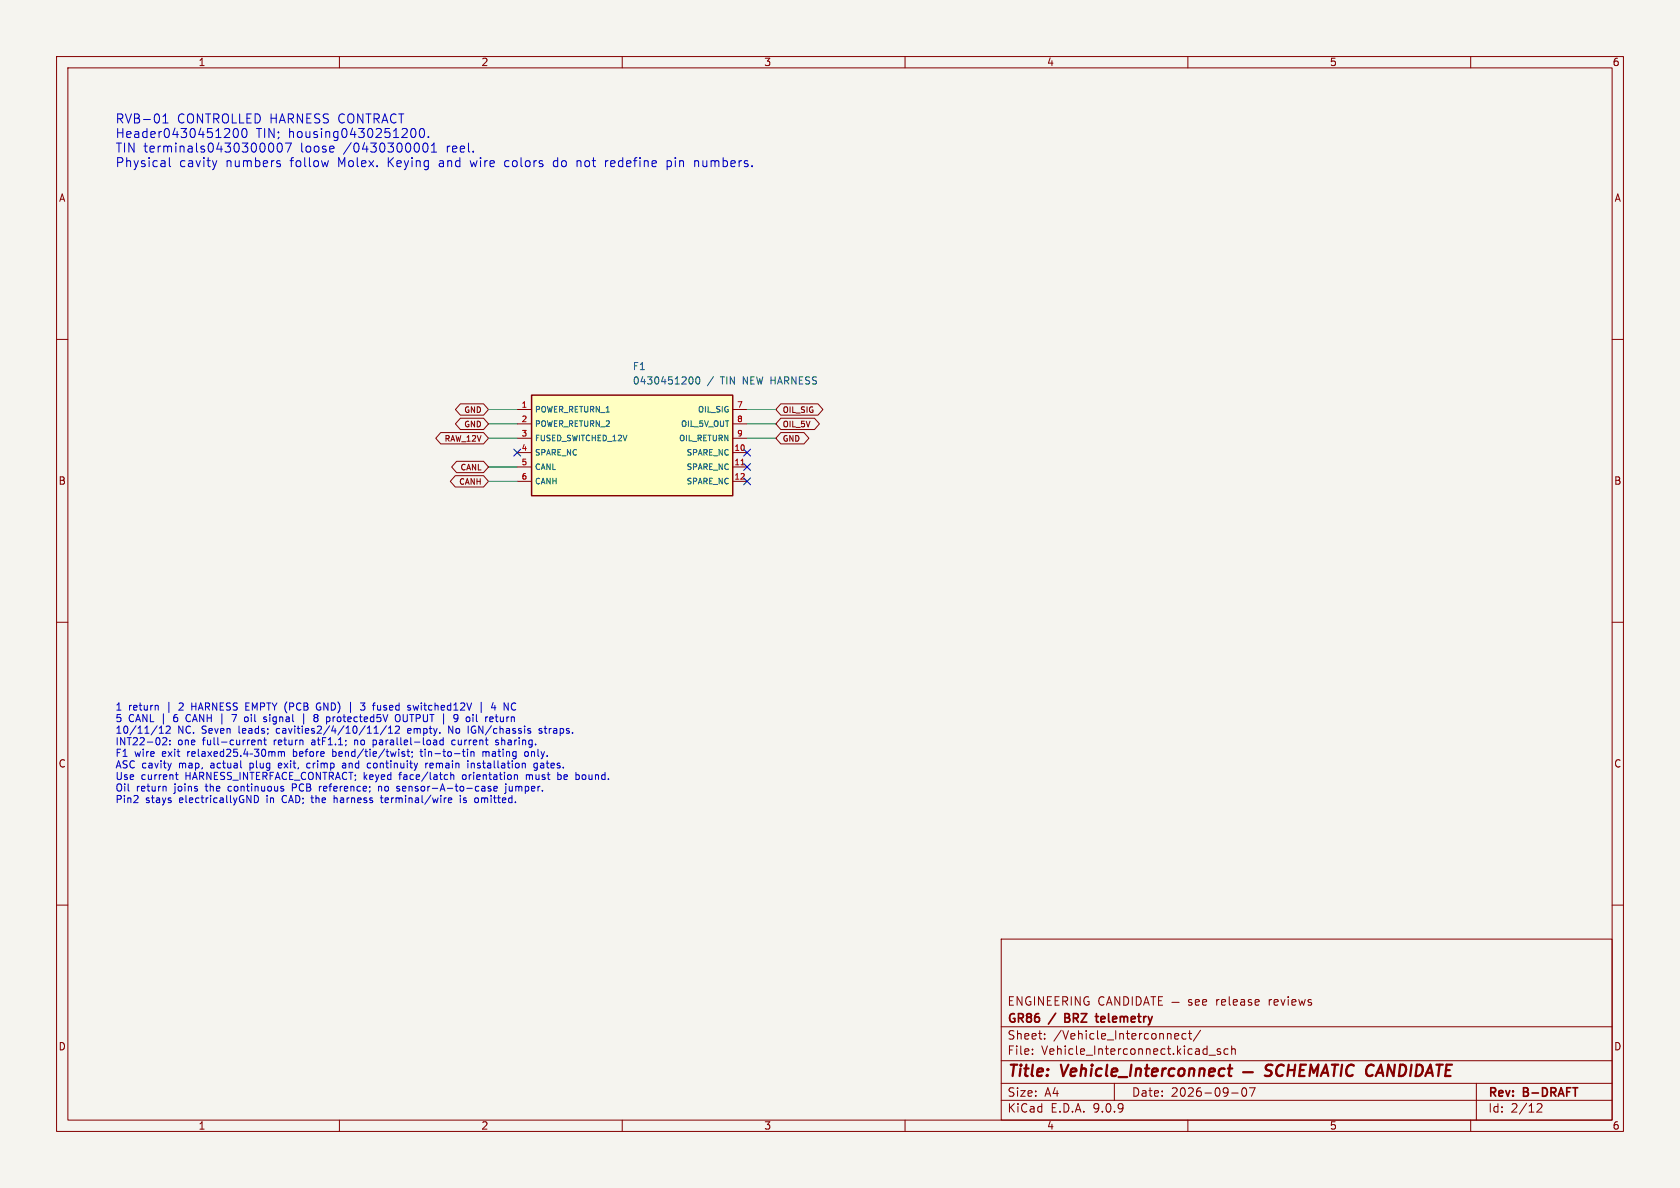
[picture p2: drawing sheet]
<svg xmlns="http://www.w3.org/2000/svg" width="297mm" height="210mm" viewBox="0 0 297 210" stroke-linecap="round" stroke-linejoin="round" font-family="sans-serif">
<path d="M0 0h297v210h-297z" fill="#f5f4ef" stroke="#f5f4ef" stroke-width=".18"/>
<g fill="none" stroke="#840000" stroke-width=".18">
<path d="M10 10h277v190h-277zM12 12h273v186h-273zM60 10v2M110 10v2M160 10v2M210 10v2M260 10v2M10 60h2M285 60h2M10 110h2M285 110h2M10 160h2"/>
<path d="M177 166h108v32h-108zM178.5 176.9h.5M179.2 176.2h-.7v1.5h.7M180.7 176.2v1.5l-.9-1.5v1.5M182.2 176.3a.74 .74 0 0 0-.9 .5 .74 .74 0 0 0 .5 .9l.4-.1v-.5h-.2M182.9 176.2v1.5M184.5 176.2v1.5l-.9-1.5v1.5M185.2 176.9h.5M185.9 176.2h-.7v1.5h.7M186.5 176.9h.5M187.2 176.2h-.7v1.5h.7M187.9 177l.7-.1 .1-.2v-.4l-.2-.1h-.6v1.5"/>
<path d="M188.2 177l.5 .7M189.4 176.2v1.5M191 176.2v1.5l-.9-1.5v1.5M192.5 176.3a.74 .74 0 0 0-.9 .5 .74 .74 0 0 0 .5 .9l.4-.1v-.5h-.3M195.2 176.3a.6 .6 0 0 0-.8 0 .6 .6 0 0 0-.2 .8 .56 .56 0 0 0 .3 .5 .56 .56 0 0 0 .7 0M195.6 177.7l.5-1.5 .5 1.5M195.7 177.3h.8M198 176.2v1.5l-.9-1.5v1.5M198.7 176.2a.76 .76 0 0 1 .8 .7 .76 .76 0 0 1-.8 .8zM200.2 176.2v1.5M200.9 176.2a.76 .76 0 0 1 .9 .7 .76 .76 0 0 1-.9 .8zM202.2 177.7l.5-1.5 .5 1.5"/>
<path d="M202.3 177.3h.7M203.5 176.2h.8M203.9 176.2v1.5M204.8 176.9h.5M205.5 176.2h-.7v1.5h.7M207.2 177.2h1.3M210.7 176.8l-.4-.1-.2 .2 .1 .2 .5 .2v.3h-.6M211.3 177.2l.7-.1v-.3l-.5-.1-.2 .2 .1 .7h.6M212.6 177.2l.7-.1-.1-.3-.4-.1-.2 .2 .1 .7h.5M285 160h2M60 198v2M110 198v2"/>
<path d="M160 198v2M177 194.5h108M177 191.5h108M177 187.5h108M177 181.5h108M182.5 186.3v.1M182.5 185.5v.1M184.7 183.6v.1M184.7 182.8v.1M197 191.5v3M207.7 183.2l.7-.1-.1-.3-.4-.1-.2 .2v.7h.6M209.7 182.8l-.5-.1-.2 .3v.4l.1 .2h.6"/>
<path d="M210 198v2M210.1 182.7h.6M210.3 182.2v1.3l.4 .2M212.2 182.1l-1.2 2M213.7 186.5h1.2M215.7 185.5l-.3-.1-.2 .2v.2l.5 .2v.3h-.5M217.1 185.5l-.4-.1-.3 .3v.4l.1 .2h.6M217.7 185.5l.3-.1 .3 .1 .1 .9M217.7 184.9v1.5M217.7 193.2h1.2M219.7 192.4l.2-.1a.81 .81 0 0 1 .6 .6 .81 .81 0 0 1-.3 .8l-.2 .1a.81 .81 0 0 1-.3-1.4zM220.9 192.3h1l-.7 1.5"/>
<path d="M260 198v2M261 191.5v6.5M271.7 195.2l.6-.1 .2 .1 .1 .3-.9 1.1h.9"/>
</g>
<g fill="none" stroke="#840000" stroke-width=".4">
<path d="M217.1 188.9h.7M217.5 188.2l-.3 1.7 .1 .2 .4 .1M219.8 189.5h1.7M225 188.3a.85 .85 0 0 0-1.1 .1 .45 .45 0 0 0 .2 .8l.4 .1a.49 .49 0 0 1 .3 .5 .49 .49 0 0 1-.5 .4l-.7-.1M227 188.4a.88 .88 0 0 0-1.1 0 .88 .88 0 0 0-.3 1 .69 .69 0 0 0 .3 .7 .69 .69 0 0 0 .9-.1M227.7 189.2h1.2M227.8 188.2l-.2 2M229 188.2l-.3 2M229.8 189.2h.7M230.9 188.2h-1l-.2 2h.9M231.5 190.2l.2-2 .5 1.4 .9-1.4-.3 2M233.5 190.2l.9-2 .4 2"/>
<path d="M233.8 189.6h.9M235.5 188.2h1.1M236 188.2l-.2 2M237.3 188.2l-.3 2M239.3 188.4a.88 .88 0 0 0-1 0 .88 .88 0 0 0-.3 1 .69 .69 0 0 0 .3 .7 .69 .69 0 0 0 .8-.1M242.9 188.4a.88 .88 0 0 0-1.1 0 .88 .88 0 0 0-.3 1 .69 .69 0 0 0 .3 .7 .69 .69 0 0 0 .9-.1M243.2 190.2l.9-2 .4 2M243.5 189.6h.9M246.6 188.2l-.3 2-.8-2-.3 2M247.6 188.2h.4a1.08 1.08 0 0 1 .6 1.1 1.08 1.08 0 0 1-.8 .9h-.5zM249.6 188.2l-.3 2M250.5 188.2h.5a1.08 1.08 0 0 1 .5 1.1 1.08 1.08 0 0 1-.8 .9h-.4z"/>
<path d="M252 190.2l.9-2 .4 2M252.2 189.6h1M253.9 188.2h1.2M254.5 188.2l-.2 2M255.6 189.2h.7M256.7 188.2h-1l-.2 2h.9"/>
</g>
<path d="M188.3 179.9h.5M188.8 179.2h-.5v1.5h.5M193.6 179.7h.6M193.8 180.5l.4 .2" fill="none" stroke="#840000" stroke-width=".3"/>
<path d="M94 69.9h35.5v17.7h-35.5z" fill="#ffffc2"/>
<path d="M94 69.9h35.5v17.7h-35.5z" fill="none" stroke="#840000" stroke-width=".25"/>
<g fill="none" stroke="#840000" stroke-width=".18">
<path d="M77.9 76.5h7.6l.9 1-.9 1h-7.6l-.9-1zM81.4 71.4h4.1l.9 1-.9 1h-4.1l-.9-1zM81.4 73.9h4.1l.9 1-.9 1h-4.1l-.9-1zM91.4 72.4h2.6M91.4 74.9h2.6M91.4 77.5h2.6M129.5 72.4h2.6M129.5 74.9h2.6M129.5 77.5h2.6M138 76.5h4.1l.9 1-.9 1h-4.1l-.8-1zM138 73.9h6l.9 1-.9 1h-6l-.8-1zM138 71.4h6.6l.9 1-.9 1h-6.6l-.8-1z"/>
<path d="M80.5 84.1h5l.9 1-.9 1h-5l-.9-1zM80.7 81.5h4.8l.9 1.1-.9 1h-4.8l-.9-1zM91.4 80h2.6M91.4 82.6h2.6M91.4 85.1h2.6M129.5 80h2.6M129.5 82.6h2.6M129.5 85.1h2.6"/>
</g>
<path d="M131 82.2h.6" fill="none" stroke="#a90000" stroke-width=".18"/>
<path d="M122.1 66.6a.68 .68 0 0 1 .4 .7 .68 .68 0 0 1-.4 .6M123.2 66.7l.1-.1a.68 .68 0 0 1 .4 .7 .68 .68 0 0 1-.4 .6 .84 .84 0 0 1-.1-1.2z" fill="none" stroke="#006464" stroke-width=".18"/>
<path d="M86.4 77.5h5M86.4 74.9h5M86.4 72.4h5M132.1 77.5h5.1M132.1 74.9h5.1M132.1 72.4h5.1M86.4 82.6h5M86.4 85.1h5" fill="none" stroke="#009600" stroke-width=".18"/>
<path d="M90.8 79.4l1.2 1.2M92 79.4l-1.2 1.2M131.5 79.4l1.2 1.2M132.7 79.4l-1.2 1.2M131.5 81.9l1.2 1.3M131.5 84.5l1.2 1.2M132.7 81.9l-1.2 1.3M132.7 84.5l-1.2 1.2" fill="none" stroke="#000084" stroke-width=".18"/>
<g fill="none" stroke="#0000c2" stroke-width=".18">
<path d="M28.8 21.7h.9M28.8 20.6l.5-.5v1.6M29.9 27.9v1.3l.3 .3M38.3 28.4l-.4 1.1M41.4 22.9l-.2 .8 .2 .5 .2 .1 .3-.1 .2-.2v-.7l-.1-.4M42.9 22.9l-.2 .8 .2 .5 .2 .1 .3-.1 .2-.2 .1-.7-.2-.4M47.5 25.6v.3M48.3 25.6l.1 .7-.2 .5h-.5l-.2-.5M49.1 25.6l-.1 .7 .1 .4 .3 .2 .3-.1 .1-.2v-1M49.1 28.9l.4 .1 .1 .2-.2 .3h-.3M49.1 28.4l.4 .1M51.5 25.3l-.7 1.6"/>
<path d="M58.1 28.4l-.3 1.1M73 22.7a.86 .86 0 0 1 .4 1.5l-.4 .1-.3-.3-.1-.7 .2-.4M74.4 22.8l.1-.1a.86 .86 0 0 1 .4 1.5l-.4 .1a1.06 1.06 0 0 1-.1-1.5zM74.9 25.4l.2-.1a.86 .86 0 0 1 .4 1.4l-.4 .2-.3-.3-.1-.7zM75.7 24.2v.1M76.3 26.9h.9M76.3 25.7l.4-.4v1.6M89.3 28.6v.7M98 28.5l-.2 .2v.5l.2 .2M102 28.4v1.1M102.5 28.4l-.5 .2M107 28.4v1.1"/>
<path d="M107.5 28.4l-.3 .1-.2 .2M117.9 29.4h.7M117.9 28.5h.7M117.9 28.4v1.6M122.8 28.6l.5-.2 .2 .2M122.8 28.4v1.1M27.8 124.7l.2 .2v.6M27.8 128.3l-1.1 1.6M28.2 129.6h.7M28.5 128.4v1.2M28.8 130.5l.4-.1 .3 .4-.8 .9h.8M29.2 139l.2 .2v.6"/>
<path d="M29.4 128.4h.5l.2 .3-.8 .9h.8M30 131.5v.2M30 130.9v.1M30.3 134.9l-.3 .9M31 137h.5M31.2 136.5v1.1l.3 .2M33.2 132.9v.8M33.5 132.9l-.3 .2M33.9 133.3l.6-.1v-.3h-.4l-.2 .1 .1 .7h.5M35.1 132.4v1.1l.1 .2M35.7 132.9h.5l.1 .8M36.3 133.2h-.5l-.1 .2 .1 .3h.5"/>
<path d="M36.7 132.9l.7 .8M37.4 132.9l-.7 .8M37.8 133.3l.6-.1v-.3h-.4l-.2 .1 .1 .7h.5M39.5 132.9h-.3l-.3 .2 .1 .6h.5M39.5 132.4v1.3M40.8 132.7l-.1 .3-.7 .7h.8M41.3 132.4v.6l.2-.1 .4 .1 .1 .5-.2 .2-.5-.1M41.8 126.3l-.5 1.3M42.6 133.6v.1M42.6 135.7l.1 .1M43.4 132.4l-.3 .9h.8M43.7 132.9v.8"/>
<path d="M43.8 127.5l-.3 .1M44.2 133.3h.5M45 132.4h.8l-.5 .5 .4 .1v.6l-.2 .1-.5-.1M45 131.6l-.3 .1M45 130.9l.1 .2-.6 .1M45.6 130.8v.9M45.7 130.9h-.1M46.1 130.9l.1 .8M46.4 132.5l.1-.1a.68 .68 0 0 1 .5 .7 .68 .68 0 0 1-.5 .6 .84 .84 0 0 1-.1-1.2zM46.6 126.9l.1 .2 .5 .2-.2 .3-.4-.1M46.8 130.4v1.1l.3 .2M47.5 133l.4-.1 .2 .1"/>
<path d="M47.5 132.9v.8M48.1 133l.1-.1h.3l.1 .8M48.1 133v.7M49.2 133l.4-.1 .2 .1M49.2 132.9v.8M49.4 134.9l-.2 .2v.5l.2 .2M49.8 133l.1-.1h.3l.1 .8M49.8 133v.7M49.8 135.2l-.6 .1M49.8 139.4l.3 .1 .1 .2-.2 .1h-.2M51.7 138.6v1.2M51.7 139.2h.5"/>
<path d="M53.7 126.2v1.8M54.7 134.9l-.4 .1-.1 .2 .1 .4 .4 .2M55.7 126.3h.3l.2 .2-.2 .4M55.7 126.9h.3M55.9 125l.3 .5h.4M56 126.9l.2 .2v.2l-.2 .3-.4-.1-.1-.4 .1-.2M56.5 125h.2M56.5 139.1v.1M56.5 124.3h-.3l-.3 .5M58.8 132.4v1.3M58.8 133.7h.1M58.9 126.7v.9"/>
<path d="M58.9 126.9v.1M61.1 135.2l-.4 .1-.2 .2 .2 .3 .4-.1M62.7 130.8v.9M62.9 130.8l-.2 .1M63.7 124.3h.8l-.4 .4 .3 .2v.5l-.1 .1-.6-.1M64.9 129.6h.8M65.1 135.7h.4M66 131.6l.3 .1M66 130.8v1.3M66.1 129.6h.8M66.3 130.8l-.3 .1M66.5 128.4v1.2"/>
<path d="M66.8 125.5h.3M66.9 139v.8M68.3 128.3l-1.1 1.6M68.7 129.6h.7M69 128.4v1.2M69.9 128.5l.5-.1 .2 .3-.8 .9h.8M69.9 126.5a.85 .85 0 0 0 .3 1.1 .43 .43 0 0 0 .5-.4v-.7M70.3 139l.3 .1M70.3 139.4l.3 .1 .1 .2-.2 .1h-.2M71 133l.1 .2 .5 .3-.2 .2h-.4M71.3 126.3v1l.2 .3M72.1 129v.4l.1 .2"/>
<path d="M72.1 132.4v1.1l.3 .2M72.4 125.1l.2 .2-.2 .2M72.4 124.7h.2M72.7 129.1l-.6 .1M72.9 133.7l-.1 .2M73 124.7l.3 .8 .2-.6M74.4 132.4v1.1l.3 .2M75.3 134.9v.9M75.6 134.9l-.3 .3M76.4 134.9h-.2l-.2 .2 .1 .6 .3 .1M76.6 135.2l-.6 .1M77.2 131.6l-.4 .1"/>
<path d="M77.2 131v.7M77.2 131.1l-.4 .1M77.8 130.9v.6l.2 .2 .4-.1M78.4 130.4v1.3M79.3 129.6v-1.2l.7 1.2M79.7 137.1l.2-.1h.3v.8M79.7 136.5v1.3M80.5 130.9l-.4-.1-.2 .3 .1 .5h.5M81.7 132.9h.5M81.9 137l-.2 .2 .2 .5M82.1 133.7h.1M82.6 132.9v.8"/>
<path d="M82.7 134.5v.1M82.7 134.9v.9M83.3 133l.1-.1h.3l.1 .8M83.3 132.9v.8M83.3 134.9v.9M83.3 135l.4-.1 .2 .2M83.4 128.7v.6M84.2 127.4l.2 .2M85.1 124.1v1.9M85.3 139h.3l.1 .2v.6M85.4 133l.3-.1 .2 .1M85.4 132.9v.8"/>
<path d="M85.7 139.8h-.4M85.7 139.3l-.4 .1M86.8 139.1l-.3-.1-.2 .2v.2l.5 .1v.3h-.5M87.3 139.4l.6-.1v-.2l-.4-.1-.2 .2 .1 .6h.5M87.5 126.7h.5M87.7 126.3v1.1l.3 .2M88.1 130.9l-.3-.1-.2 .2 .1 .2 .4 .1v.3h-.5M89.4 139v1.1l-.2 .2M90 139v.7l.2 .1M90.6 124.3h.3l.3 .1M91.1 137l.4 .1v.7M91.2 125.4l-.3 .1h-.3"/>
<path d="M92.8 133l-.1 .5 .3 .2h.3l.1-.2v-.5M93.1 137v.8M93.4 137l-.3 .1M94.4 135v.6l.2 .2 .4-.1M95 134.9v1l-.3 .3-.3-.1M95.8 128.8h-.3l-.2 .2v.1l.5 .2v.3h-.5M96 135.3h-.3l-.2 .2 .1 .2 .4 .1M98.6 136.5v1.3M99.2 137.7l-.2 .1-.4-.1M101.9 137h.4l.1 .2v.5l-.5 .1M23.6 141.9h.8M24.4 140.9v.3"/>
<path d="M45 140.6v1.3a.66 .66 0 0 0 .7-.3 .66 .66 0 0 0-.1-.8M59.1 140.6v1.3M59.1 141.1v.1M67.2 141h.5M67.4 140.6v1.1l.3 .2M79.3 141.5l.6-.2-.1-.2-.4-.1-.1 .2v.6h.5M81.4 141v.9M81.9 141.8l.4 .1M82.1 141l-.2 .2 .2 .3M84.3 141l.3 .3v.3l-.3 .3"/>
</g>
<g font-size="2.8" fill="#840000">
<text x="178" y="190.9">Title:</text>
<text x="187.7" y="190.9">Vehicle_Interconnect</text>
</g>
<g font-size="2.2" fill="#0000c2">
<text x="20.3" y="22.1">RVB-01</text>
<text x="31.3" y="22.1">CONTROLLED HARNESS CONTRACT</text>
<text x="20.3" y="24.7">Header0430451200</text>
<text x="20.3" y="27.3">TIN terminals0430300007</text>
<text x="20.3" y="29.9">Physical</text>
<text x="31.7" y="29.9">cavity</text>
<text x="39.9" y="29.9">numbers</text>
<text x="45.2" y="24.7">TIN;</text>
<text x="51" y="24.7">housing0430251200.</text>
<text x="51.4" y="29.9">follow</text>
<text x="53.1" y="27.3">loose</text>
<text x="60" y="29.9">Molex.</text>
<text x="60.9" y="27.3">/0430300001</text>
<text x="68.9" y="29.9">Keying</text>
<text x="78.1" y="29.9">and</text>
<text x="79.2" y="27.3">reel.</text>
<text x="83.8" y="29.9">wire</text>
<text x="89.9" y="29.9">colors</text>
<text x="98.7" y="29.9">do</text>
<text x="102.9" y="29.9">not</text>
<text x="108.1" y="29.9">redefine</text>
<text x="119.1" y="29.9">pin</text>
<text x="124.1" y="29.9">numbers.</text>
</g>
<g font-size="2.1" fill="#840000">
<text x="215.3" y="178">release</text>
<text x="224.7" y="178">reviews</text>
<text x="178" y="184">Sheet:</text>
<text x="178" y="181.2">GR86</text>
<text x="185.6" y="181.2">/</text>
<text x="186.2" y="184">/Vehicle_Interconnect/</text>
<text x="188.9" y="181.2">BRZ</text>
<text x="195.1" y="181.2">telemetry</text>
<text x="178" y="186.7">File:</text>
<text x="184.1" y="186.7">Vehicle_Interconnect.kicad_sch</text>
<text x="178" y="196.9">KiCad</text>
<text x="178" y="194.1">Size:</text>
<text x="184.7" y="194.1">A4</text>
<text x="185.7" y="196.9">E.D.A.</text>
<text x="193.3" y="196.9">9.0.9</text>
<text x="200" y="194.1">Date:</text>
<text x="207" y="194.1">2026-09-07</text>
<text x="263" y="194.3">Rev:</text>
<text x="263" y="196.9">Id:</text>
<text x="267.1" y="196.9">2/12</text>
<text x="269.4" y="194.3">B-DRAFT</text>
</g>
<g font-size="1.8" fill="#840000">
<text x="35" y="11.9">1</text>
<text x="85" y="11.9">2</text>
<text x="135" y="11.9">3</text>
<text x="185" y="11.9">4</text>
<text x="235" y="11.9">5</text>
<text x="285" y="11.9">6</text>
<text x="10.3" y="35.9">A</text>
<text x="285.3" y="35.9">A</text>
<text x="10.3" y="85.9">B</text>
<text x="285.3" y="85.9">B</text>
<text x="10.3" y="135.9">C</text>
<text x="285.3" y="135.9">C</text>
<text x="10.3" y="185.9">D</text>
<text x="285.3" y="185.9">D</text>
<text x="35" y="199.9">1</text>
<text x="85" y="199.9">2</text>
<text x="135" y="199.9">3</text>
<text x="185" y="199.9">4</text>
<text x="235" y="199.9">5</text>
<text x="285" y="199.9">6</text>
</g>
<g font-size="1.8" fill="#006464">
<text x="111.8" y="65.6">F1</text>
<text x="111.8" y="68.2">0430451200</text>
<text x="125" y="68.2">/</text>
<text x="127.5" y="68.2">TIN NEW HARNESS</text>
</g>
<g font-size="1.8" fill="#0000c2">
<text x="20.3" y="125.9">1</text>
<text x="22.7" y="125.9">return</text>
<text x="29.6" y="125.9">|</text>
<text x="31.9" y="125.9">2</text>
<text x="34.3" y="125.9">HARNESS EMPTY (PCB</text>
<text x="57" y="125.9">GND)</text>
<text x="65.3" y="125.9">3</text>
<text x="67.6" y="125.9">fused</text>
<text x="74" y="125.9">switched12V</text>
<text x="86.8" y="125.9">|</text>
<text x="89.2" y="125.9">4</text>
<text x="20.3" y="128">5</text>
<text x="20.3" y="130">10/11/12</text>
<text x="22.7" y="128">CANL |</text>
<text x="31" y="128">6</text>
<text x="31.4" y="130">NC.</text>
<text x="33.3" y="128">CANH |</text>
<text x="35.8" y="130">Seven</text>
<text x="41.9" y="128">7</text>
<text x="42.5" y="130">leads;</text>
<text x="44.3" y="128">oil</text>
<text x="47.9" y="128">signal</text>
<text x="49.3" y="130">cavities2/4/10/11/12</text>
<text x="57.2" y="128">8</text>
<text x="59.6" y="128">protected5V</text>
<text x="72" y="128">OUTPUT |</text>
<text x="72.7" y="130">empty.</text>
<text x="80.1" y="130">No</text>
<text x="82.7" y="128">9</text>
<text x="83.8" y="130">IGN/chassis</text>
<text x="85.1" y="128">oil</text>
<text x="88.7" y="128">return</text>
<text x="96.6" y="130">straps.</text>
<text x="20.3" y="132.1">INT22-02:</text>
<text x="20.3" y="134.1">F1</text>
<text x="20.3" y="136.2">ASC cavity</text>
<text x="23.8" y="134.1">wire</text>
<text x="28.8" y="134.1">exit</text>
<text x="31.4" y="132.1">one</text>
<text x="31.7" y="136.2">map,</text>
<text x="36" y="132.1">full-current</text>
<text x="37.5" y="136.2">actual</text>
<text x="44.6" y="136.2">plug</text>
<text x="48.7" y="132.1">return</text>
<text x="49.9" y="136.2">exit,</text>
<text x="52.3" y="134.1">before</text>
<text x="55.1" y="136.2">crimp</text>
<text x="55.5" y="132.1">atF1.1;</text>
<text x="59.4" y="134.1">bend/tie/twist;</text>
<text x="61.6" y="136.2">and</text>
<text x="63.3" y="132.1">no</text>
<text x="66.2" y="136.2">continuity</text>
<text x="66.8" y="132.1">parallel-load</text>
<text x="75.2" y="134.1">tin-to-tin</text>
<text x="76.7" y="136.2">remain</text>
<text x="80.9" y="132.1">current</text>
<text x="84.3" y="136.2">installation</text>
<text x="86.4" y="134.1">mating</text>
<text x="88.9" y="132.1">sharing.</text>
<text x="94" y="134.1">only.</text>
<text x="96.3" y="136.2">gates.</text>
<text x="20.3" y="138.2">Use</text>
<text x="20.3" y="140.2">Oil</text>
<text x="20.3" y="142.3">Pin2</text>
<text x="24.1" y="140.2">return</text>
<text x="24.9" y="138.2">current</text>
<text x="25.7" y="142.3">stays</text>
<text x="30.9" y="140.2">joins</text>
<text x="31.8" y="142.3">electricallyGND</text>
<text x="32.9" y="138.2">HARNESS_INTERFACE_CONTRACT; keyed</text>
<text x="36.7" y="140.2">the</text>
<text x="40.8" y="140.2">continuous</text>
<text x="47.4" y="142.3">in</text>
<text x="50.3" y="142.3">CAD; the</text>
<text x="52.3" y="140.2">PCB</text>
<text x="57.3" y="140.2">reference;</text>
<text x="59.9" y="142.3">harness</text>
<text x="67.9" y="140.2">no</text>
<text x="68.4" y="142.3">terminal/wire</text>
<text x="71.1" y="138.2">face/latch</text>
<text x="71.4" y="140.2">sensor-A-to-case</text>
<text x="82.4" y="138.2">orientation</text>
<text x="82.6" y="142.3">is</text>
<text x="85.4" y="142.3">omitted.</text>
<text x="90.8" y="140.2">jumper.</text>
<text x="93.9" y="138.2">must</text>
<text x="99.6" y="138.2">be</text>
<text x="103" y="138.2">bound.</text>
</g>
<g font-size="1.4" fill="#840000">
<text x="81.9" y="73.2">GND</text>
<text x="81.9" y="75.7">GND</text>
<text x="138.3" y="75.7">OIL_5V</text>
<text x="138.3" y="73.2">OIL_SIG</text>
<text x="78.5" y="78.3">RAW_12V</text>
<text x="81.3" y="83.4">CANL</text>
<text x="138.3" y="78.3">GND</text>
<text x="81" y="85.9">CANH</text>
</g>
<g font-size="1.4" fill="#a90000">
<text x="92.1" y="72.1">1</text>
<text x="92.1" y="74.7">2</text>
<text x="92.1" y="77.2">3</text>
<text x="130.2" y="72.1">7</text>
<text x="130.2" y="74.7">8</text>
<text x="130.2" y="77.2">9</text>
<text x="92.1" y="79.8">4</text>
<text x="92.1" y="82.3">5</text>
<text x="129.7" y="79.8">10</text>
<text x="129.7" y="82.3">11</text>
<text x="92.1" y="84.8">6</text>
<text x="129.7" y="84.8">12</text>
</g>
<g font-size="1.4" fill="#006464">
<text x="94.5" y="73.1">POWER_RETURN_1</text>
<text x="94.5" y="75.7">POWER_RETURN_2</text>
<text x="120.3" y="75.7">OIL_5V_OUT</text>
<text x="123.3" y="73.1">OIL_SIG</text>
<text x="94.5" y="78.2">FUSED_SWITCHED_12V</text>
<text x="94.5" y="80.7">SPARE_NC</text>
<text x="94.5" y="83.3">CANL</text>
<text x="119.9" y="78.2">OIL_RETURN</text>
<text x="121.3" y="80.7">SPARE_NC</text>
<text x="121.3" y="83.3">SPARE_NC</text>
<text x="94.5" y="85.8">CANH</text>
<text x="121.3" y="85.8">SPARE_NC</text>
</g>
</svg>
